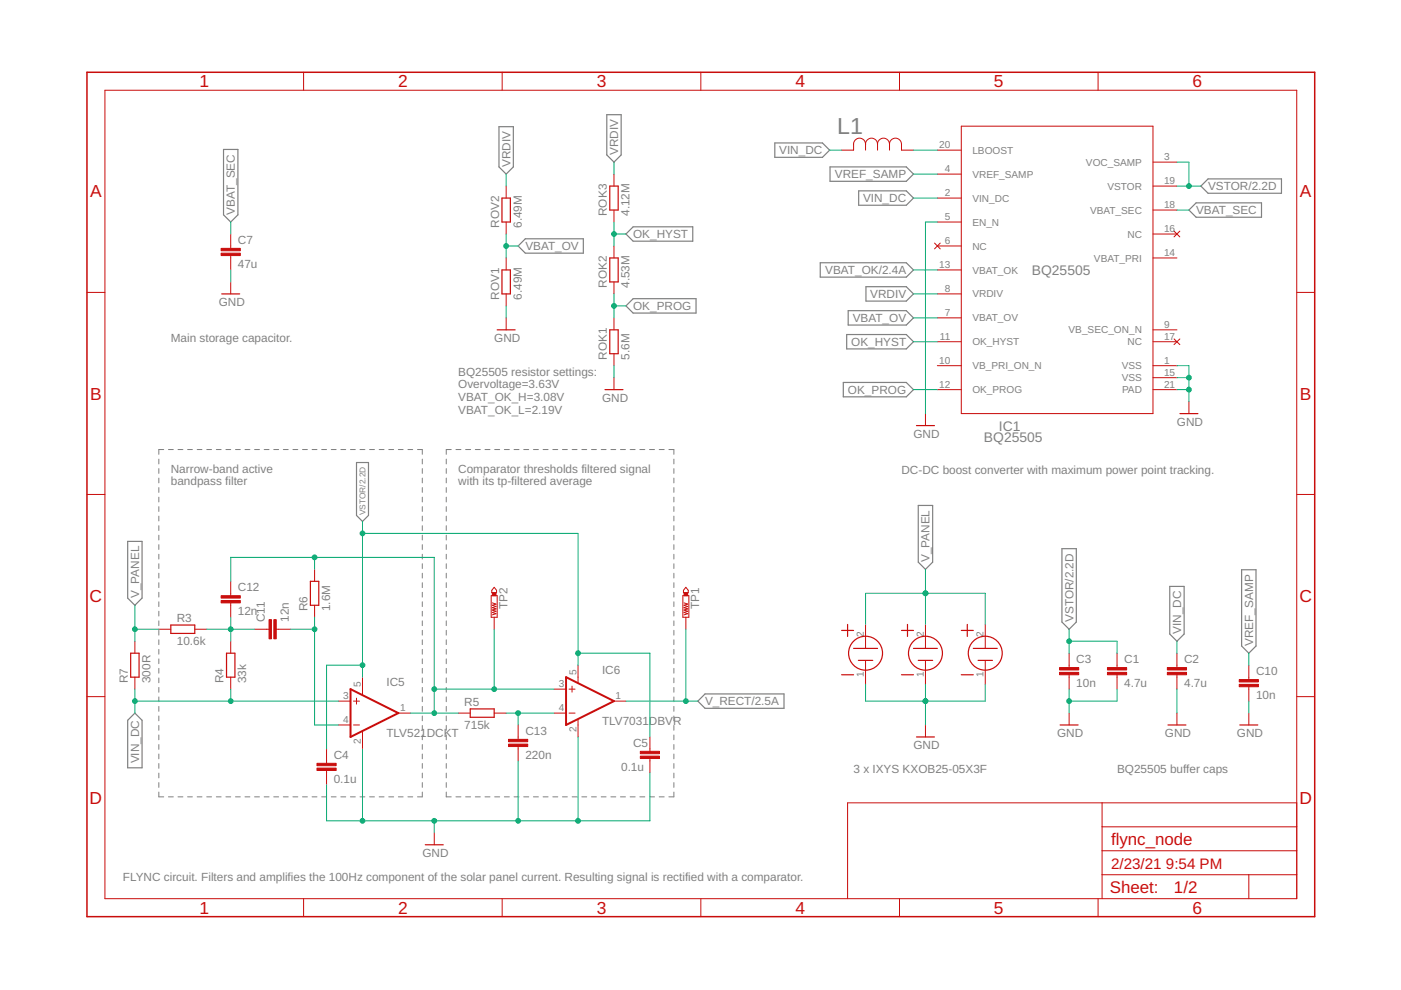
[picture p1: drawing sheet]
<svg xmlns="http://www.w3.org/2000/svg" width="297mm" height="210mm" viewBox="0 0 297 210" stroke-linecap="round" stroke-linejoin="round" font-family="sans-serif">
<g fill="none" stroke="#808080" stroke-width=".21">
<path d="M33.7 97.3v1.1M33.7 99.4v1M34.7 95.3h-1v1M35.7 95.3h1M37.7 95.3h1.1M39.8 95.3h1M41.8 95.3h1M43.8 95.3h1.1M45.9 95.3h1M47.9 95.3h1M49.9 95.3h1M51.9 95.3h1.1"/>
<path d="M54 95.3h1M56 95.3h1M58 95.3h1.1M60.1 95.3h1M62.1 95.3h1M64.1 95.3h1.1M66.2 95.3h1M68.2 95.3h1M70.2 95.3h1.1M72.3 95.3h1M74.3 95.3h1M76.3 95.3h1.1"/>
<path d="M78.4 95.3h1M80.4 95.3h1M82.4 95.3h1.1M84.5 95.3h1M86.5 95.3h1M88.5 95.3h1v1M89.5 97.3v1.1M89.5 99.4v1M94.6 97.3v1.1M94.6 99.4v1M95.7 95.3h-1.1v1M96.7 95.3h1"/>
<path d="M98.7 95.3h1.1M100.8 95.3h1M102.8 95.3h1.1M104.9 95.3h1M106.9 95.3h1.1M109 95.3h1M111 95.3h1.1M113.1 95.3h1.1M115.1 95.3h1.1M117.2 95.3h1.1M119.3 95.3h1M121.3 95.3h1"/>
<path d="M123.4 95.3h1M125.4 95.3h1M127.5 95.3h1M129.5 95.3h1.1M131.6 95.3h1M133.6 95.3h1.1M135.7 95.3h1M137.7 95.3h1.1M139.8 95.3h1M141.8 95.3h1.1v1M142.9 97.3v1.1M142.9 99.4v1"/>
<path d="M33.7 101.4v1M33.7 103.4v1M33.7 105.4v1M33.7 107.4v1M33.7 109.4v1M33.7 111.5v1M33.7 113.5v1M33.7 115.5v1M33.7 117.5v1M33.7 119.5v1M89.5 101.4v1M89.5 103.4v1"/>
<path d="M89.5 105.4v1M89.5 107.4v1M89.5 109.4v1M89.5 111.5v1M89.5 113.5v1M89.5 115.5v1M89.5 117.5v1M89.5 119.5v1M94.6 101.4v1M94.6 103.4v1M94.6 105.4v1M94.6 107.4v1"/>
<path d="M94.6 109.4v1M94.6 111.5v1M94.6 113.5v1M94.6 115.5v1M94.6 117.5v1M94.6 119.5v1M142.9 101.4v1M142.9 103.4v1M142.9 105.4v1M142.9 107.4v1M142.9 109.4v1M142.9 111.5v1"/>
<path d="M142.9 113.5v1M142.9 115.5v1M142.9 117.5v1M142.9 119.5v1M33.7 121.5v1.1M33.7 123.5v1.1M33.7 125.6v1M33.7 127.6v1M33.7 129.6v1M33.7 131.6v1.1M33.7 133.6v1.1M33.7 135.7v1"/>
<path d="M33.7 137.7v1M33.7 139.7v1M89.5 121.5v1.1M89.5 123.5v1.1M89.5 125.6v1M89.5 127.6v1M89.5 129.6v1M89.5 131.6v1.1M89.5 133.6v1.1M89.5 135.7v1M89.5 137.7v1M89.5 139.7v1"/>
<path d="M94.6 121.5v1.1M94.6 123.5v1.1M94.6 125.6v1M94.6 127.6v1M94.6 129.6v1M94.6 131.6v1.1M94.6 133.6v1.1M94.6 135.7v1M94.6 137.7v1M94.6 139.7v1M142.9 121.5v1.1M142.9 123.5v1.1"/>
<path d="M142.9 125.6v1M142.9 127.6v1M142.9 129.6v1M142.9 131.6v1.1M142.9 133.6v1.1M142.9 135.7v1M142.9 137.7v1M142.9 139.7v1M33.7 141.7v1M33.7 143.7v1.1M33.7 145.8v1M33.7 147.8v1"/>
<path d="M33.7 149.8v1M33.7 151.8v1M33.7 153.8v1M33.7 155.8v1M33.7 157.9v1M33.7 159.9v1M89.5 141.7v1M89.5 143.7v1.1M89.5 145.8v1M89.5 147.8v1M89.5 149.8v1M89.5 151.8v1"/>
<path d="M89.5 153.8v1M89.5 155.8v1M89.5 157.9v1M89.5 159.9v1M94.6 141.7v1M94.6 143.7v1.1M94.6 145.8v1M94.6 147.8v1M94.6 149.8v1M94.6 151.8v1M94.6 153.8v1M94.6 155.8v1"/>
<path d="M94.6 157.9v1M94.6 159.9v1M142.9 141.7v1M142.9 143.7v1.1M142.9 145.8v1M142.9 147.8v1M142.9 149.8v1M142.9 151.8v1M142.9 153.8v1M142.9 155.8v1M142.9 157.9v1M142.9 159.9v1"/>
<path d="M33.7 161.9v1M33.7 163.9v1M33.7 165.9v1M33.7 167.9v1.1h1M35.7 169h1M37.7 169h1.1M39.8 169h1M41.8 169h1M43.8 169h1.1M45.9 169h1M47.9 169h1M49.9 169h1"/>
<path d="M51.9 169h1.1M54 169h1M56 169h1M58 169h1.1M60.1 169h1M62.1 169h1M64.1 169h1.1M66.2 169h1M68.2 169h1M70.2 169h1.1M72.3 169h1M74.3 169h1"/>
<path d="M76.3 169h1.1M78.4 169h1M80.4 169h1M82.4 169h1.1M84.5 169h1M86.5 169h1M89.5 161.9v1M89.5 163.9v1M89.5 165.9v1M89.5 167.9v1.1h-1M94.6 167.9v1.1h1.1M94.6 161.9v1"/>
<path d="M94.6 163.9v1M94.6 165.9v1M96.7 169h1M98.7 169h1.1M100.8 169h1M102.8 169h1.1M104.9 169h1M106.9 169h1.1M109 169h1M111 169h1.1M113.1 169h1.1M115.1 169h1.1"/>
<path d="M117.2 169h1.1M119.3 169h1M121.3 169h1M123.4 169h1M125.4 169h1M127.5 169h1M129.5 169h1.1M131.6 169h1M133.6 169h1.1M135.7 169h1M137.7 169h1.1M139.8 169h1"/>
<path d="M142.9 167.9v1.1h-1.1M142.9 161.9v1M142.9 163.9v1M142.9 165.9v1"/>
</g>
<g fill="none" stroke="#808080" stroke-width=".25">
<path d="M47.4 31.7h3v13.9l-1.5 1.5-1.5-1.5zM105.8 26.9h3v8.5l-1.5 1.5-1.5-1.5zM128.7 24.3h3v8.6l-1.5 1.5-1.5-1.5zM164.3 30.3h10.1l1.5 1.5-1.5 1.6h-10.1zM176 35.4h16.2l1.5 1.5-1.5 1.5h-16.2zM254.6 39.5l1.5-1.6h15.6v3.1h-15.6zM109.9 52.2l1.5-1.6h12.3v3.1h-12.3zM132.7 49.6l1.5-1.5h12.7v3h-12.7zM173.9 55.7h18.3l1.5 1.5-1.5 1.6h-18.3zM182.1 40.5h10.1l1.5 1.5-1.5 1.5h-10.1zM252.1 44.5l1.5-1.5h13.9v3.1h-13.9zM132.7 64.9l1.5-1.6h13.4v3.1h-13.4z"/>
<path d="M179.5 70.9h12.7l1.5 1.6-1.5 1.5h-12.7zM179.8 65.9h12.4l1.5 1.5-1.5 1.5h-12.4zM183.6 60.8h8.6l1.5 1.5-1.5 1.5h-8.6zM75.6 98.1h2.5v11.2l-1.2 1.3-1.3-1.3zM178.8 81.1h13.4l1.5 1.5-1.5 1.5h-13.4zM27.1 114.8h3v12l-1.5 1.5-1.5-1.5zM194.7 107.2h3v12l-1.5 1.5-1.5-1.5zM225.1 116.3h3.1v15.6l-1.5 1.5-1.6-1.5zM248 124.3h3.1v10.1l-1.6 1.6-1.5-1.6zM263.2 120.8h3.1v16.2l-1.5 1.5-1.6-1.5zM28.6 151.2l1.5 1.5v10.1h-3v-10.1zM148 148.7l1.5-1.6h16.7v3.1h-16.7z"/>
</g>
<g fill="none" stroke="#c90d0c" stroke-width=".21">
<path d="M22.2 19.1h252.7v171.4h-252.7zM64.4 15.3v3.8M106.5 15.3v3.8M148.6 15.3v3.8M190.7 15.3v3.8M232.8 15.3v3.8M107.3 39.5v2.5M130.2 36.9v2.6M183.5 30.6a1.27 1.27 0 0 1 1.3-1.3 1.27 1.27 0 0 1 1.3 1.3M183.5 30.6a1.27 1.27 0 0 0-1.3-1.3 1.27 1.27 0 0 0-1.2 1.3v1.2h-2.6M183.5 30.6v1.2M186.1 30.6a1.27 1.27 0 0 1 1.2-1.3 1.27 1.27 0 0 1 1.3 1.3"/>
<path d="M186.1 30.6v1.2M188.6 30.6a1.27 1.27 0 0 1 1.3-1.3 1.27 1.27 0 0 1 1.2 1.3v1.2h2.6M188.6 30.6v1.2M198.7 36.9h5.1M198.7 31.8h5.1M203.8 26.8h40.7v60.9h-40.7zM244.5 34.4h5M244.5 39.5h5M48.9 49.6v3.1M48.9 54.2v3M48.9 59.8v2.5M107.3 47.1v2.5"/>
<path d="M107.3 54.7v2.5M130.2 44.5v2.6M130.2 52.2v2.5M130.2 59.8v2.5M198.1 51.5l1.2 1.3M198.7 42h5.1M198.7 47.1h5.1M198.7 52.2h5.1M198.7 57.2h5.1M199.3 51.5l-1.2 1.3M244.5 54.7h5M244.5 49.6h5"/>
<path d="M244.5 44.5h5M248.9 49l1.2 1.2M250.1 49l-1.2 1.2M18.4 62h3.8M107.3 62.3v2.6M107.3 67.4v2.5M130.2 67.4v2.5M130.2 75v2.5M198.7 77.5h5.1M198.7 67.4h5.1M198.7 62.3h5.1M198.7 72.5h5.1"/>
<path d="M244.5 77.5h5M244.5 69.9h5M244.5 72.5h5M248.9 71.9l1.2 1.2M250.1 71.9l-1.2 1.2M274.9 62h3.8M130.2 80.1v2.5M196.2 87.7v2.5M198.7 82.6h5.1M244.5 82.6h5M244.5 80.1h5M252.1 85.2v2.5"/>
<path d="M18.4 104.8h3.8M274.9 104.8h3.8M28.6 136v2.5M33.7 133.4h2.5M41.3 133.4h2.5M48.9 123.3v3M48.9 127.8v3.1M48.9 136v2.5M54 133.4h3M58.6 133.4h3M66.7 120.7v2.6M66.7 128.3v2.6"/>
<path d="M104.1 126.3h1.3v4.6h-1.3zM104.4 127.8l.8 .3-.8 .2 .8 .3-.8 .2 .8 .3-.8 .2 .8 .3-.8 .3 .8 .2-.8 .3M104.8 124.5l.5 .7v.5h-1v-.5zM104.8 130.9v2.5M144.8 126.3h1.2v4.6h-1.2zM145 127.8l.8 .3-.8 .2 .8 .3-.8 .2 .8 .3-.8 .2 .8 .3-.8 .3 .8 .2-.8 .3M145.4 124.5l.5 .7v.5h-1v-.5zM145.4 130.9v2.5M183.5 132.4v5.1M196.2 132.4v5.1M208.9 132.4v5.1M226.7 138.5v3"/>
<path d="M236.8 138.5v3M249.5 138.5v3M18.4 147.7h3.8M28.6 143.6v2.5M48.9 143.6v2.5M69.2 158.8v3M71.8 148.7h2.5M71.8 153.7h2.5M75 148.7h1.2M75 153.7h1.2M75.6 148v1.3M76.9 143.6v3.7"/>
<path d="M76.9 155.1v3.7M84.5 151.2h2.5M97.2 151.2h2.5M104.8 151.2h2.5M109.9 153.7v3.1M109.9 158.3v3M117.5 151.2h2.5M117.5 146.1h2.5M120.6 151.2h1.3M120.6 146.1h1.3M121.3 145.5v1.2M122.6 141v3.8"/>
<path d="M122.6 152.5v3.8M130.2 148.7h2.5M137.8 156.3v3M183.5 140v5.1M196.2 140v5.1M196.2 153.7v2.6M208.9 140v5.1M226.7 143.1v3M226.7 151.2v2.5M236.8 143.1v3M249.5 143.1v3M249.5 151.2v2.5"/>
<path d="M264.8 141v3.1M264.8 145.6v3.1M264.8 151.2v2.5M274.9 147.7h3.8M69.2 163.4v3M92.1 176.6v2.5M137.8 160.8v3.1M233.7 170.2v20.3M233.7 175.3h41.2M274.9 170.2h-95.2v20.3M64.4 190.5v3.9M106.5 190.5v3.9"/>
<path d="M148.6 190.5v3.9M190.7 190.5v3.9M232.8 190.5v3.9M233.7 185.5h41.2M233.7 180.4h41.2M264.8 185.5v5"/>
</g>
<g fill="#c90d0c" stroke="#c90d0c" stroke-width=".21">
<path d="M234.8 142.6h4.1v.5h-4.1z"/>
<path d="M234.8 141.5h4.1v.5h-4.1z"/>
<path d="M247.5 142.6h4.1v.5h-4.1z"/>
<path d="M247.5 141.5h4.1v.5h-4.1z"/>
<path d="M224.6 142.6h4.1v.5h-4.1z"/>
<path d="M224.6 141.5h4.1v.5h-4.1z"/>
<path d="M46.9 53.7h4v.5h-4z"/>
<path d="M46.9 52.7h4v.5h-4z"/>
<path d="M262.7 145.1h4.1v.5h-4.1z"/>
<path d="M262.7 144.1h4.1v.5h-4.1z"/>
<path d="M58.1 131.4h.5v4h-.5z"/>
<path d="M57 131.4h.6v4h-.6z"/>
<path d="M46.9 127.3h4v.5h-4z"/>
<path d="M46.9 126.3h4v.5h-4z"/>
<path d="M107.8 157.8h4.1v.5h-4.1z"/>
<path d="M107.8 156.8h4.1v.5h-4.1z"/>
<path d="M67.2 162.9h4.1v.5h-4.1z"/>
<path d="M67.2 161.8h4.1v.5h-4.1z"/>
<path d="M135.8 160.3h4v.5h-4z"/>
<path d="M135.8 159.3h4v.5h-4z"/>
<path d="M145 125.7h.8v.6h-.8z"/>
<path d="M104.4 125.7h.8v.6h-.8z"/>
</g>
<g fill="none" stroke="#c90d0c" stroke-width=".25">
<path d="M129.3 39.5h1.8v5h-1.8zM106.4 42h1.8v5.1h-1.8zM106.4 57.2h1.8v5.1h-1.8zM129.3 54.7h1.8v5.1h-1.8zM47 62.3h3.8M105.4 69.9h3.8M129.3 69.9h1.8v5.1h-1.8zM128.3 82.6h3.8M194.3 90.2h3.8M250.2 87.7h3.8M27.7 138.5h1.8v5.1h-1.8zM36.2 132.5h5.1v1.8h-5.1z"/>
<path d="M48 138.5h1.8v5.1h-1.8zM65.8 123.3h1.8v5h-1.8zM178.4 133.7h2.6M179.7 132.4v2.5M181 137.5h5.1M191.1 133.7h2.6M192.4 132.4v2.5M193.7 137.5h5M203.8 133.7h2.6M205.1 132.4v2.5M206.4 137.5h5M99.7 150.3h5.1v1.8h-5.1z"/>
<path d="M178.4 143.1h2.6M182 140h3M191.1 143.1h2.6M194.3 156.3h3.8M194.7 140h3M203.8 143.1h2.6M207.4 140h3M224.8 153.7h3.8M247.6 153.7h3.8M262.9 153.7h3.8M90.2 179.1h3.8"/>
<circle cx="183.5" cy="138.5" r="3.6"/>
<circle cx="196.2" cy="138.5" r="3.6"/>
<circle cx="208.9" cy="138.5" r="3.6"/>
</g>
<path d="M74.3 146.1l10.2 5.1-10.2 5.1zM120 143.6l10.2 5.1-10.2 5z" fill="none" stroke="#c90d0c" stroke-width=".42"/>
<path d="M18.4 15.3h260.3v179.1h-260.3z" fill="none" stroke="#c90d0c" stroke-width=".32"/>
<g fill="none" stroke="#0dab76" stroke-width=".21">
<path d="M107.3 36.9v2.6M130.2 34.4v2.5M175.9 31.8h2.5M193.7 31.8h5M193.7 36.9h5M249.5 34.4h2.6v5.1M249.5 39.5h5.1M48.9 47.1v2.5M48.9 57.2v2.6M107.3 49.6v5.1M107.3 52.2h2.6M130.2 47.1v5.1"/>
<path d="M130.2 49.6h2.5M193.7 42h5M193.7 57.2h5M198.7 47.1h-2.5v40.6M249.5 44.5h2.6M107.3 64.9v2.5M130.2 62.3v5.1M130.2 77.5v2.6M130.2 64.9h2.5M193.7 62.3h5M193.7 67.4h5M193.7 72.5h5"/>
<path d="M249.5 77.5h2.6v7.7M193.7 82.6h5M249.5 82.6h2.6M249.5 80.1h2.6M66.7 118.2v2.5M76.9 110.6v33M76.9 113.1h45.7v27.9M28.6 128.3v7.7M28.6 133.4h5.1M43.8 133.4h10.2M48.9 123.3v-5.1h43.2v33M48.9 130.9v5.1"/>
<path d="M61.6 133.4h5.1M66.7 130.9v22.8h5.1M104.8 133.4v12.7M122.6 138.5h15.2v17.8M145.4 133.4v15.3M183.5 132.4v-6.6h25.4v6.6M196.2 120.7v11.7M226.7 136h10.1v2.5M226.7 133.4v5.1M249.5 136v2.5M264.8 138.5v2.5M28.6 148.7h43.2"/>
<path d="M28.6 146.1v5.1M48.9 146.1v2.6M76.9 141h-7.7v17.8M76.9 158.8v15.2M87 151.2h10.2M92.1 146.1h25.4M107.3 151.2h10.2M109.9 151.2v2.5M122.6 156.3v17.7M132.7 148.7h15.3M183.5 145.1v3.6h25.4v-3.6M196.2 145.1v8.6"/>
<path d="M226.7 146.1v5.1M236.8 146.1v2.6h-10.1M249.5 146.1v5.1M264.8 148.7v2.5M92.1 174v2.6M109.9 161.3v12.7M137.8 163.9v10.1h-68.6v-7.6"/>
</g>
<g fill="#0dab76" stroke="#0dab76" stroke-width=".21">
<circle cx="107.3" cy="52.2" r=".51"/>
<circle cx="130.2" cy="49.6" r=".51"/>
<circle cx="130.2" cy="64.9" r=".51"/>
<circle cx="226.7" cy="148.7" r=".51"/>
<circle cx="76.9" cy="174" r=".51"/>
<circle cx="92.1" cy="174" r=".51"/>
<circle cx="109.9" cy="174" r=".51"/>
<circle cx="122.6" cy="174" r=".51"/>
<circle cx="196.2" cy="148.7" r=".51"/>
<circle cx="252.1" cy="82.6" r=".51"/>
<circle cx="252.1" cy="80.1" r=".51"/>
<circle cx="28.6" cy="148.7" r=".51"/>
<circle cx="48.9" cy="148.7" r=".51"/>
<circle cx="226.7" cy="136" r=".51"/>
<circle cx="76.9" cy="141" r=".51"/>
<circle cx="76.9" cy="113.1" r=".51"/>
<circle cx="122.6" cy="138.5" r=".51"/>
<circle cx="252.1" cy="39.5" r=".51"/>
<circle cx="48.9" cy="133.4" r=".51"/>
<circle cx="66.7" cy="133.4" r=".51"/>
<circle cx="66.7" cy="118.2" r=".51"/>
<circle cx="92.1" cy="146.1" r=".51"/>
<circle cx="92.1" cy="151.2" r=".51"/>
<circle cx="104.8" cy="146.1" r=".51"/>
<circle cx="28.6" cy="133.4" r=".51"/>
<circle cx="196.2" cy="125.8" r=".51"/>
<circle cx="109.9" cy="151.2" r=".51"/>
<circle cx="145.4" cy="148.7" r=".51"/>
</g>
<text font-size="4.9" fill="#808080" x="177.5" y="28.5">L1</text>
<g font-size="3.7" fill="#c90d0c">
<text x="42.3" y="18.5">1</text>
<text x="84.4" y="18.5">2</text>
<text x="126.5" y="18.5">3</text>
<text x="168.6" y="18.5">4</text>
<text x="210.7" y="18.5">5</text>
<text x="252.9" y="18.5">6</text>
<text x="19.1" y="41.9">A</text>
<text x="275.6" y="41.9">A</text>
<text x="19.1" y="84.7">B</text>
<text x="275.6" y="84.7">B</text>
<text x="19" y="127.6">C</text>
<text x="275.5" y="127.6">C</text>
<text x="19" y="170.4">D</text>
<text x="275.5" y="170.4">D</text>
<text x="42.3" y="193.7">1</text>
<text x="84.4" y="193.7">2</text>
<text x="126.5" y="193.7">3</text>
<text x="168.6" y="193.7">4</text>
<text x="210.7" y="193.7">5</text>
<text x="252.9" y="193.7">6</text>
</g>
<g font-size="3.6" fill="#c90d0c">
<text x="235.6" y="179.1">flync_node</text>
<text x="235.3" y="189.4">Sheet:</text>
<text x="248.9" y="189.3">1/2</text>
</g>
<g font-size="3.2" fill="#c90d0c">
<text x="235.6" y="184.2">2/23/21</text>
<text x="247.2" y="184.2">9:54 PM</text>
</g>
<g font-size="2.9" fill="#808080">
<text x="218.8" y="58.3">BQ25505</text>
<text x="208.6" y="93.8">BQ25505</text>
<text x="211.8" y="91.3">IC1</text>
</g>
<g font-size="2.5" fill="#808080">
<text x="108.2" y="35.4" transform="rotate(-90 108.2 35.4)">VRDIV</text>
<text x="131.1" y="32.8" transform="rotate(-90 131.1 32.8)">VRDIV</text>
<text x="165.2" y="32.7">VIN_DC</text>
<text x="177" y="37.8">VREF_SAMP</text>
<text x="256.1" y="40.3">VSTOR/2.2D</text>
<text x="49.8" y="45.5" transform="rotate(-90 49.8 45.5)">VBAT_SEC</text>
<text x="128.7" y="45.8" transform="rotate(-90 128.7 45.8)">ROK3</text>
<text x="133.5" y="45.8" transform="rotate(-90 133.5 45.8)">4.12M</text>
<text x="183" y="42.9">VIN_DC</text>
<text x="253.6" y="45.4">VBAT_SEC</text>
<text x="50.4" y="51.8">C7</text>
<text x="105.8" y="48.3" transform="rotate(-90 105.8 48.3)">ROV2</text>
<text x="110.6" y="48.3" transform="rotate(-90 110.6 48.3)">6.49M</text>
<text x="111.4" y="53">VBAT_OV</text>
<text x="134.2" y="50.5">OK_HYST</text>
<text x="50.4" y="56.8">47u</text>
<text x="175" y="58.1">VBAT_OK/2.4A</text>
<text x="46.4" y="64.8">GND</text>
<text x="105.8" y="63.6" transform="rotate(-90 105.8 63.6)">ROV1</text>
<text x="110.6" y="63.6" transform="rotate(-90 110.6 63.6)">6.49M</text>
<text x="128.7" y="61" transform="rotate(-90 128.7 61)">ROK2</text>
<text x="133.5" y="61" transform="rotate(-90 133.5 61)">4.53M</text>
<text x="134.2" y="65.7">OK_PROG</text>
<text x="184.5" y="63.2">VRDIV</text>
<text x="180.8" y="68.3">VBAT_OV</text>
<text x="36.2" y="72.5">Main storage capacitor.</text>
<text x="104.8" y="72.5">GND</text>
<text x="128.7" y="76.3" transform="rotate(-90 128.7 76.3)">ROK1</text>
<text x="133.5" y="76.3" transform="rotate(-90 133.5 76.3)">5.6M</text>
<text x="180.5" y="73.4">OK_HYST</text>
<text x="97.2" y="79.7">BQ25505 resistor settings:</text>
<text x="97.2" y="82.4">Overvoltage=3.63V</text>
<text x="179.8" y="83.5">OK_PROG</text>
<text x="97.2" y="85">VBAT_OK_H=3.08V</text>
<text x="97.2" y="87.7">VBAT_OK_L=2.19V</text>
<text x="127.6" y="85.2">GND</text>
<text x="193.7" y="92.8">GND</text>
<text x="249.5" y="90.2">GND</text>
<text x="36.2" y="100.3">Narrow-band active</text>
<text x="97.2" y="100.3">Comparator thresholds filtered signal</text>
<text x="191.1" y="100.4">DC-DC boost converter with maximum power point tracking.</text>
<text x="36.2" y="102.9">bandpass filter</text>
<text x="97.2" y="102.9">with its tp-filtered average</text>
<text x="197.1" y="119.2" transform="rotate(-90 197.1 119.2)">V_PANEL</text>
<text x="50.4" y="125.4">C12</text>
<text x="29.5" y="126.8" transform="rotate(-90 29.5 126.8)">V_PANEL</text>
<text x="37.5" y="131.9">R3</text>
<text x="50.4" y="130.5">12n</text>
<text x="56.1" y="131.9" transform="rotate(-90 56.1 131.9)">C11</text>
<text x="61.2" y="131.9" transform="rotate(-90 61.2 131.9)">12n</text>
<text x="65.2" y="129.6" transform="rotate(-90 65.2 129.6)">R6</text>
<text x="70" y="129.6" transform="rotate(-90 70 129.6)">1.6M</text>
<text x="107.6" y="129.1" transform="rotate(-90 107.6 129.1)">TP2</text>
<text x="148.2" y="129.1" transform="rotate(-90 148.2 129.1)">TP1</text>
<text x="227.6" y="131.9" transform="rotate(-90 227.6 131.9)">VSTOR/2.2D</text>
<text x="37.5" y="136.7">10.6k</text>
<text x="250.4" y="134.4" transform="rotate(-90 250.4 134.4)">VIN_DC</text>
<text x="265.7" y="137" transform="rotate(-90 265.7 137)">VREF_SAMP</text>
<text x="127.6" y="142.9">IC6</text>
<text x="228.2" y="140.6">C3</text>
<text x="238.4" y="140.6">C1</text>
<text x="251.1" y="140.6">C2</text>
<text x="266.3" y="143.2">C10</text>
<text x="27.1" y="144.8" transform="rotate(-90 27.1 144.8)">R7</text>
<text x="31.9" y="144.8" transform="rotate(-90 31.9 144.8)">300R</text>
<text x="47.4" y="144.8" transform="rotate(-90 47.4 144.8)">R4</text>
<text x="52.2" y="144.8" transform="rotate(-90 52.2 144.8)">33k</text>
<text x="81.9" y="145.5">IC5</text>
<text x="98.4" y="149.7">R5</text>
<text x="149.5" y="149.5">V_RECT/2.5A</text>
<text x="228.2" y="145.7">10n</text>
<text x="238.4" y="145.7">4.7u</text>
<text x="251.1" y="145.7">4.7u</text>
<text x="266.3" y="148.3">10n</text>
<text x="98.4" y="154.5">715k</text>
<text x="111.4" y="155.9">C13</text>
<text x="127.6" y="153.7">TLV7031DBVR</text>
<text x="29.5" y="161.9" transform="rotate(-90 29.5 161.9)">VIN_DC</text>
<text x="70.8" y="161">C4</text>
<text x="81.9" y="156.3">TLV521DCKT</text>
<text x="111.4" y="161">220n</text>
<text x="134.2" y="158.4">C5</text>
<text x="193.7" y="158.8">GND</text>
<text x="224.1" y="156.3">GND</text>
<text x="247" y="156.3">GND</text>
<text x="262.2" y="156.3">GND</text>
<text x="70.8" y="166">0.1u</text>
<text x="131.7" y="163.5">0.1u</text>
<text x="181" y="163.9">3 x IXYS KXOB25-05X3F</text>
<text x="236.8" y="163.9">BQ25505 buffer caps</text>
<text x="89.5" y="181.7">GND</text>
<text x="26.1" y="186.7">FLYNC circuit. Filters and amplifies the 100Hz component of the solar panel current. Resulting signal is rectified with a comparator.</text>
</g>
<g font-size="2.1" fill="#808080">
<text x="199.1" y="31.5">20</text>
<text x="206.2" y="32.6">LBOOST</text>
<text x="230.2" y="35.1">VOC_SAMP</text>
<text x="246.8" y="34">3</text>
<text x="200.3" y="41.6">2</text>
<text x="200.3" y="36.6">4</text>
<text x="206.2" y="37.7">VREF_SAMP</text>
<text x="234.8" y="40.2">VSTOR</text>
<text x="246.8" y="39.1">19</text>
<text x="200.3" y="46.7">5</text>
<text x="206.2" y="42.8">VIN_DC</text>
<text x="206.2" y="47.8">EN_N</text>
<text x="231.1" y="45.3">VBAT_SEC</text>
<text x="246.8" y="44.2">18</text>
<text x="200.3" y="51.8">6</text>
<text x="206.2" y="52.9">NC</text>
<text x="239" y="50.4">NC</text>
<text x="246.8" y="49.3">16</text>
<text x="199.1" y="56.9">13</text>
<text x="206.2" y="58">VBAT_OK</text>
<text x="231.9" y="55.5">VBAT_PRI</text>
<text x="246.8" y="54.3">14</text>
<text x="200.3" y="62">8</text>
<text x="206.2" y="63.1">VRDIV</text>
<text x="200.3" y="67">7</text>
<text x="206.2" y="68.1">VBAT_OV</text>
<text x="226.6" y="70.7">VB_SEC_ON_N</text>
<text x="246.8" y="69.6">9</text>
<text x="199.1" y="77.2">10</text>
<text x="199.3" y="72.1">11</text>
<text x="206.2" y="73.2">OK_HYST</text>
<text x="239" y="73.2">NC</text>
<text x="246.8" y="77.2">1</text>
<text x="246.8" y="72.1">17</text>
<text x="199.1" y="82.3">12</text>
<text x="206.2" y="78.3">VB_PRI_ON_N</text>
<text x="206.2" y="83.4">OK_PROG</text>
<text x="237.8" y="78.3">VSS</text>
<text x="237.8" y="80.8">VSS</text>
<text x="237.9" y="83.4">PAD</text>
<text x="246.8" y="79.7">15</text>
<text x="246.8" y="82.3">21</text>
<text x="183.2" y="135.1" transform="rotate(-90 183.2 135.1)">2</text>
<text x="195.8" y="135.1" transform="rotate(-90 195.8 135.1)">2</text>
<text x="208.5" y="135.1" transform="rotate(-90 208.5 135.1)">2</text>
<text x="122.2" y="143.2" transform="rotate(-90 122.2 143.2)">5</text>
<text x="183.2" y="143.5" transform="rotate(-90 183.2 143.5)">1</text>
<text x="195.8" y="143.5" transform="rotate(-90 195.8 143.5)">1</text>
<text x="208.5" y="143.5" transform="rotate(-90 208.5 143.5)">1</text>
<text x="72.8" y="148.3">3</text>
<text x="76.5" y="145.7" transform="rotate(-90 76.5 145.7)">5</text>
<text x="118.5" y="145.7">3</text>
<text x="130.5" y="148.3">1</text>
<text x="72.8" y="153.4">4</text>
<text x="84.8" y="150.8">1</text>
<text x="118.5" y="150.8">4</text>
<text x="122.2" y="155.3" transform="rotate(-90 122.2 155.3)">2</text>
<text x="76.5" y="157.8" transform="rotate(-90 76.5 157.8)">2</text>
</g>
<text font-size="1.8" fill="#808080" x="77.5" y="109.3" transform="rotate(-90 77.5 109.3)">VSTOR/2.2D</text>
</svg>
